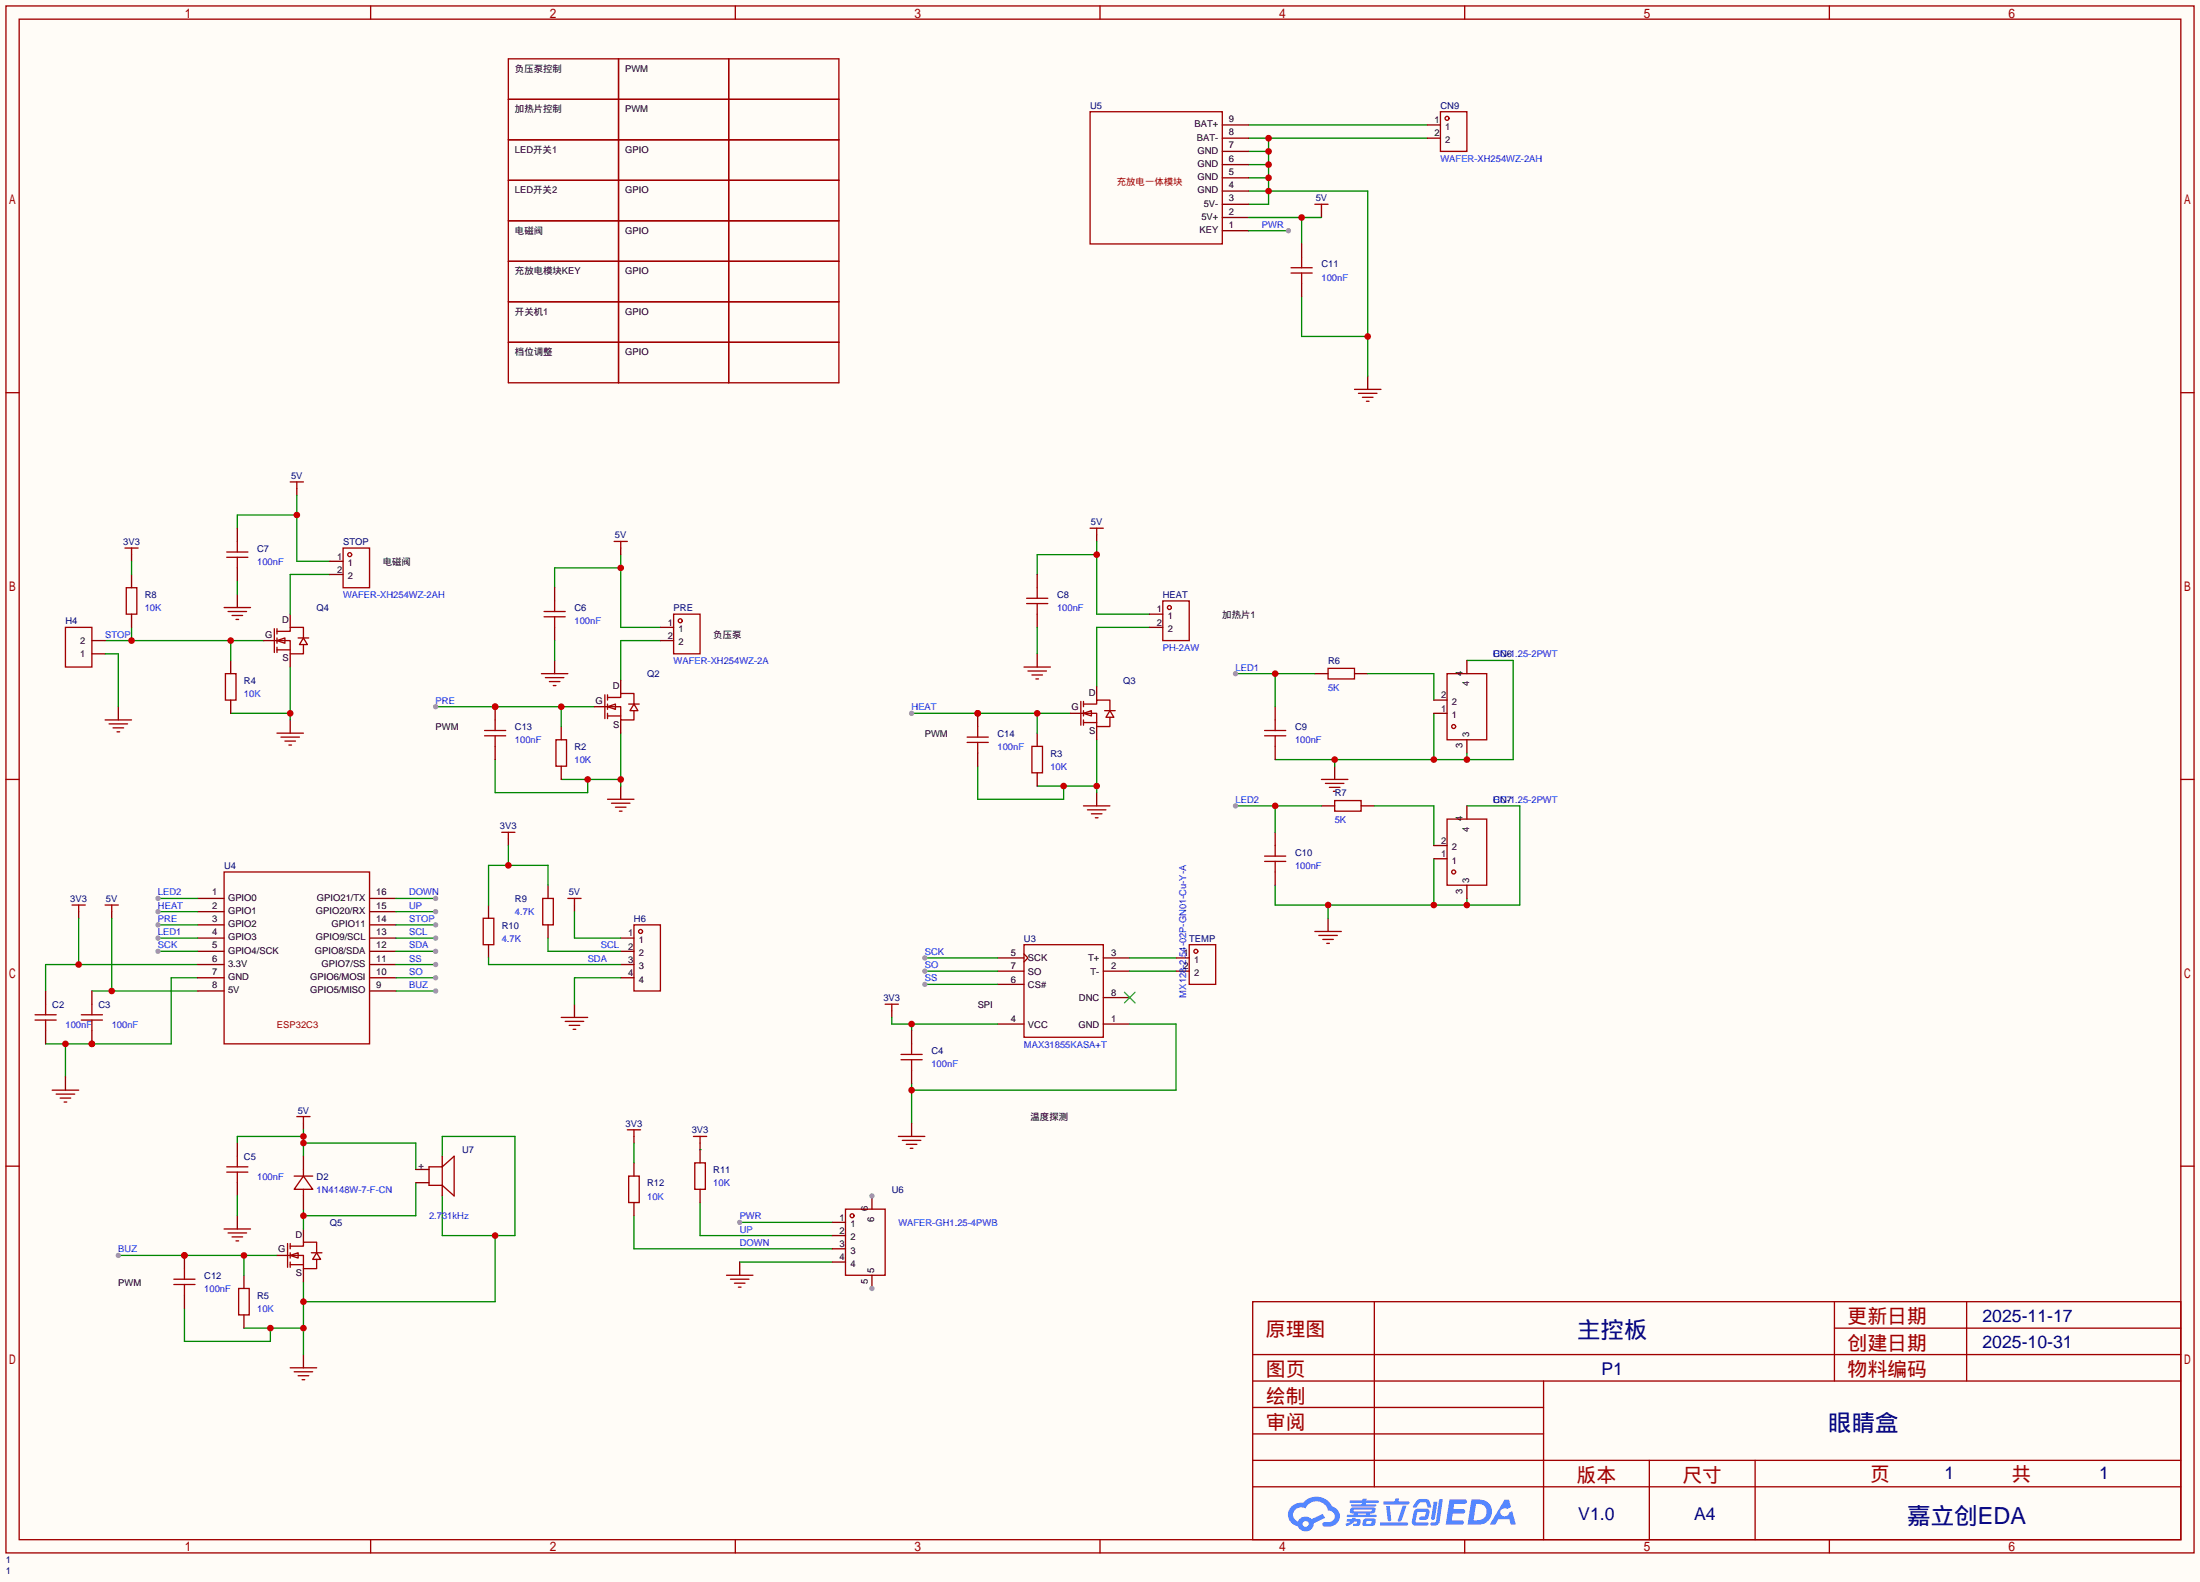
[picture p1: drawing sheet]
<svg xmlns="http://www.w3.org/2000/svg" width="423mm" height="304mm" viewBox="0 0 423 304" stroke-linecap="round" stroke-linejoin="round" font-family="sans-serif">
<path d="M0 0h422.7v303.9h-422.7z" fill="#fffcf7"/>
<g fill="none" stroke="#a10000" stroke-width=".25">
<path d="M1.1 1.1h420.4v297.2h-420.4zM3.7 3.7h415.3v292.1h-415.3zM71.2 1.1v2.6M141.3 1.1v2.6M211.3 1.1v2.6M281.4 1.1v2.6M351.5 1.1v2.6M1.1 75.4h2.6M419 75.4h2.5M1.1 149.7h2.6M419 149.7h2.5M1.1 224h2.6"/>
<path d="M419 224h2.5M240.7 250.1h178.3v45.7h-178.3zM264 250.1v35.5M352.4 250.1v15.2M352.4 255.1h66.6M377.8 250.1v15.2M240.7 270.4h55.8M240.7 265.3h178.3M240.7 275.5h55.8M240.7 260.2h178.3M296.5 265.3v30.5M71.2 295.8v2.5"/>
<path d="M141.3 295.8v2.5M211.3 295.8v2.5M240.7 285.6h178.3M240.7 280.5h178.3M281.4 295.8v2.5M316.9 280.5v15.3M337.2 280.5v15.3M351.5 295.8v2.5"/>
</g>
<g fill="#5487ff">
<path d="M278.5 288h2.1a.97 .97 0 0 1 1.3 .5 .53 .53 0 0 1-.7 .4h-1.8l-.2 1h1.9a.43 .43 0 0 1 .4 .5 .43 .43 0 0 1-.5 .4h-1.9l-.2 1.3h1.7a.45 .45 0 0 1 .6 .1 .45 .45 0 0 1-.2 .6l-3.3 .1z"/>
<path d="M289.1 288.1h.8l.4 1.4-.7 .4a.82 .82 0 0 0-1.2 .1 .82 .82 0 0 0 .1 1.1 .82 .82 0 0 0 1.1 0l.3-.5 .6-.3 .7 2.6h-1l-.2-1.1h-2.1l-.6 1.1h-1.1z"/>
<path d="M275.4 288.5h.8l-.5 3.2a.36 .36 0 0 1-.4 .3 .36 .36 0 0 1-.4-.3z"/>
<path d="M276.5 288h.7l-.6 4.3a1.13 1.13 0 0 1-1.8 .6l.2-.4 .7-.1 .2-.2z"/>
<path d="M272.2 288.3l.6-.3h1a.77 .77 0 0 1 .9 .5l.3 .9-.2 .2h-.5l-.3-.9-.2-.1h-1l-.7 1h-.6l-.1-.2z"/>
<path d="M271.8 290.2l.5-.4h1.7a.66 .66 0 0 1 .6 1l-.1 .4a.81 .81 0 0 1-.9 .8h-.7a.32 .32 0 0 1-.3-.4 .32 .32 0 0 1 .4-.3h.7l.2-.8h-1.6l-.3 1.9 2.1 .1a.32 .32 0 0 1 .3 .3 .32 .32 0 0 1-.3 .3h-2.3l-.5-.3-.1-.5z"/>
<path d="M265.2 292.4h5a.33 .33 0 0 1 .3 .4 .33 .33 0 0 1-.3 .3h-4.9l-.2-.2z"/>
<path d="M269.5 289.3h.7l-.6 2a1.04 1.04 0 0 1-.7 1l-.4-.3z"/>
<path d="M266.3 289.3h.7l.3 2.6a.34 .34 0 0 1-.3 .3 .34 .34 0 0 1-.4-.2z"/>
<path d="M265.8 288.4h2.2l.2-.6h.6l-.1 .6h1.8a.32 .32 0 0 1 .3 .3 .32 .32 0 0 1-.4 .3h-4.5l-.2-.1z"/>
<path d="M258.8 291.8h.9l.1-.2h.7l-.1 .2 .9 .1a.82 .82 0 0 1-.6 1.3h-.8v-.5l.8-.1v-.3h-.5l-.5 .4-1 .5-.2-.5 1-.4h-.8z"/>
<path d="M259.3 288.3h2.5v-.4h.8l-.1 .4h2.2l.2 .2-.2 .2h-2.3v.3h1.8l.2 .2-.2 .2h-4.5l-.2-.2 .1-.2h2l.1-.3h-2.3l-.1-.1z"/>
<path d="M282.7 288l-.8 4.9h1.7a2.47 2.47 0 0 0 2.9-1.7 2.47 2.47 0 0 0-1.4-3zM283.6 288.9a1.61 1.61 0 0 1 2 1.4 1.61 1.61 0 0 1-1.8 1.8h-.7z"/>
<path d="M259.5 289.8a.55 .55 0 0 0-.2 .7 .55 .55 0 0 0 .7 .2l.1 .3h-1.3v.4h5.5l.2-.1-.2-.3h-1.2l.2-.3a.7 .7 0 0 0 .8-.2 .7 .7 0 0 0 0-.9h-4.2zM260.1 290h3.3l.2 .1-.2 .3h-3.3l-.1-.2zM260.8 290.7h1.7l-.2 .3h-1.4z"/>
<path d="M262 291.9a1.05 1.05 0 0 0-.1 1.2 2.91 2.91 0 0 0 2.2-.1 .98 .98 0 0 0 0-1.2l-1.6-.1zM262.6 292.2h.8h.1v.3l-.2 .2h-.8z"/>
<path d="M248.2 289.4a2.23 2.23 0 0 0-.7 2.3 2.23 2.23 0 0 0 1.8 1.5 1.58 1.58 0 0 0 1.8 1 1.58 1.58 0 0 0 1.3-1.6l2.2-1-.5-.8-2.1 1a1.65 1.65 0 0 0-2.7 .5 1.45 1.45 0 0 1-.7-2 1.45 1.45 0 0 1 2-.6l.2 .1a2.3 2.3 0 0 1 2.3-1.4 2.3 2.3 0 0 1 2.1 1.8 1.12 1.12 0 0 1 1.2 1 1.12 1.12 0 0 1-1.1 1.2h-.7a.45 .45 0 0 0-.6 .4 .45 .45 0 0 0 .5 .5 2.21 2.21 0 0 0 2.2-.6 2.21 2.21 0 0 0 .5-2.2 2.13 2.13 0 0 0-1.3-1.1 3.3 3.3 0 0 0-5.6-.7l-1.1 .1zM250.3 292.8a.57 .57 0 0 1 1.1 0 .57 .57 0 0 1-1.1 0z"/>
</g>
<path d="M15.1 175.1v1.3" fill="none" stroke="#870000" stroke-width=".25"/>
<path d="M13.8 173.9h2.6M15.1 173.9v1.2" fill="none" stroke="#a10000" stroke-width=".25"/>
<path d="M38 187.8h-5.1v12.7h-24.1M12.6 200.5v6.4" fill="none" stroke="#008700" stroke-width=".25"/>
<g fill="#c00">
<circle cx="17.7" cy="200.5" r=".63"/>
<circle cx="12.6" cy="200.5" r=".63"/>
</g>
<path d="M15.1 176.4v8.9M38 185.3h-29.2v5.1" fill="none" stroke="#008700" stroke-width=".25"/>
<circle cx="15.1" cy="185.3" r=".63" fill="#c00"/>
<path d="M21.5 175.1v1.3M8.8 190.4v2.5M8.8 198v2.5M12.6 206.9v2.5" fill="none" stroke="#870000" stroke-width=".25"/>
<path d="M20.2 173.9h2.5M21.5 173.9v1.2M6.7 196h4.1M6.7 194.9h4.1M8.8 192.9v2M8.8 196v2M10 209.4h5.1M10.8 210.2h3.6M11.6 210.9h2M12.3 211.7h.5" fill="none" stroke="#a10000" stroke-width=".25"/>
<path d="M21.5 176.4v14M17.7 190.4h20.3" fill="none" stroke="#008700" stroke-width=".25"/>
<circle cx="21.5" cy="190.4" r=".63" fill="#c00"/>
<path d="M17.7 198v2.5" fill="none" stroke="#870000" stroke-width=".25"/>
<circle cx="17.7" cy="200.5" r=".63" fill="#c00"/>
<path d="M119.3 151v2.5M17.7 190.4v2.5" fill="none" stroke="#870000" stroke-width=".25"/>
<path d="M116.7 153.5h5.1M117.5 154.3h3.5M118.2 155.1h2.1M119 155.8h.5M15.6 196h4.1M15.6 194.9h4.1M17.7 192.9v2M17.7 196v2" fill="none" stroke="#a10000" stroke-width=".25"/>
<path d="M95.1 145.9v6.4h17.8v-2.6M107.8 149.7h11.5M119.3 140.8v10.2" fill="none" stroke="#008700" stroke-width=".25"/>
<g fill="#c00">
<circle cx="119.3" cy="149.7" r=".63"/>
<circle cx="112.9" cy="149.7" r=".63"/>
</g>
<path d="M119.3 106.6v13.9h7.6M119.3 109.1h-12.7v3.8" fill="none" stroke="#008700" stroke-width=".25"/>
<circle cx="119.3" cy="109.1" r=".63" fill="#c00"/>
<path d="M83.7 135.8h30.5M107.8 135.8v3.8M126.9 123.1h-7.6v7.6" fill="none" stroke="#008700" stroke-width=".25"/>
<path d="M119.3 105.3v1.3M107.8 139.6v2.5M107.8 147.2v2.5" fill="none" stroke="#870000" stroke-width=".25"/>
<path d="M118 104h2.5M119.3 104v1.3M106.8 142.1h2v5.1h-2z" fill="none" stroke="#a10000" stroke-width=".25"/>
<g fill="#c00">
<circle cx="107.8" cy="135.8" r=".63"/>
<circle cx="95.1" cy="135.8" r=".63"/>
</g>
<circle cx="83.7" cy="135.8" r=".51" fill="#999"/>
<path d="M114.2 135.8h2.5M119.3 130.7v2.5M119.3 138.3v2.5M210.7 152.3v2.5" fill="none" stroke="#870000" stroke-width=".25"/>
<g fill="none" stroke="#a10000" stroke-width=".25">
<path d="M116.2 133.5v4.5M116.7 135.8h2.6v2.5h2.5v-1.8M116.7 134h2.6v-.8h2.5v2.1M116.7 135.8l1.5-.5v1zM116.7 133.5v1M116.7 135.3v1M116.7 137v1M116.7 137.5h2.6M120.8 135.3h2M121.8 135.3l.8 1.2h-1.6zM208.2 154.8h5M208.9 155.6h3.6"/>
<path d="M209.7 156.3h2M210.4 157.1h.5"/>
</g>
<path d="M187.8 147.2v6.3h16.5v-2.5M199.3 151h11.4M210.7 142.1v10.2" fill="none" stroke="#008700" stroke-width=".25"/>
<g fill="#c00">
<circle cx="210.7" cy="151" r=".63"/>
<circle cx="204.3" cy="151" r=".63"/>
</g>
<path d="M175.1 137h30.5M199.3 137v3.8M220.9 120.5h-10.2v11.5" fill="none" stroke="#008700" stroke-width=".25"/>
<path d="M198.2 143.4h2.1v5.1h-2.1z" fill="none" stroke="#a10000" stroke-width=".25"/>
<path d="M199.3 140.8v2.6M199.3 148.5v2.5" fill="none" stroke="#870000" stroke-width=".25"/>
<g fill="#c00">
<circle cx="199.3" cy="137" r=".63"/>
<circle cx="187.8" cy="137" r=".63"/>
</g>
<circle cx="175.1" cy="137" r=".51" fill="#999"/>
<path d="M210.7 102.7v1.3M205.6 137h2.6M210.7 132v2.5M210.7 139.6v2.5" fill="none" stroke="#870000" stroke-width=".25"/>
<path d="M209.4 101.5h2.6M210.7 101.5v1.2M207.6 134.7v4.6M208.2 137h2.5v2.6h2.5v-1.8M208.2 135.3h2.5v-.8h2.5v2M208.2 137l1.5-.5v1zM208.2 134.7v1.1M208.2 136.5v1M208.2 138.3v1M208.2 138.8h2.5M212.2 136.5h2M213.2 136.5l.8 1.3h-1.5z" fill="none" stroke="#a10000" stroke-width=".25"/>
<path d="M210.7 104v14h10.2M210.7 106.6h-11.4v3.8" fill="none" stroke="#008700" stroke-width=".25"/>
<circle cx="210.7" cy="106.6" r=".63" fill="#c00"/>
<path d="M170.1 192.9h2.5M171.3 192.9v1.3M196.7 181.5h15.3v17.8h-15.3z" fill="none" stroke="#a10000" stroke-width=".25"/>
<path d="M171.3 194.2v1.3M191.6 196.7h5.1M191.6 186.6h5.1M191.6 184h5.1M191.6 189.1h5.1M196.7 183.3l.8 .7-.8 .8M212 196.7h5M212 186.6h5M212 184h5M212 191.6h5" fill="none" stroke="#870000" stroke-width=".25"/>
<path d="M216 190.6l2.1 2.1M218.1 190.6l-2.1 2.1" fill="none" stroke="#3c3" stroke-width=".25"/>
<path d="M171.3 195.5v1.2h20.3M175.1 196.7v1.3" fill="none" stroke="#008700" stroke-width=".25"/>
<circle cx="175.1" cy="196.7" r=".63" fill="#c00"/>
<path d="M217 196.7h8.9v12.7h-50.8M175.1 208.2v7.6" fill="none" stroke="#008700" stroke-width=".25"/>
<circle cx="175.1" cy="209.4" r=".63" fill="#c00"/>
<path d="M175.1 198v2.5M175.1 205.6v2.6M175.1 215.8v2.5" fill="none" stroke="#870000" stroke-width=".25"/>
<path d="M172.6 218.3h5.1M173.1 203.6h4.1M173.1 202.6h4.1M173.4 219.1h3.5M174.1 219.8h2M175.1 200.5v2.1M175.1 203.6v2M174.9 220.6h.5" fill="none" stroke="#a10000" stroke-width=".25"/>
<path d="M177.7 189.1h13.9M217 184h8.9M217 186.6h8.9" fill="none" stroke="#008700" stroke-width=".25"/>
<circle cx="177.7" cy="189.1" r=".51" fill="#999"/>
<path d="M177.7 186.6h13.9" fill="none" stroke="#008700" stroke-width=".25"/>
<circle cx="177.7" cy="186.6" r=".51" fill="#999"/>
<path d="M177.7 184h13.9" fill="none" stroke="#008700" stroke-width=".25"/>
<circle cx="177.7" cy="184" r=".51" fill="#999"/>
<path d="M55.8 138.3v2.5" fill="none" stroke="#870000" stroke-width=".25"/>
<path d="M53.2 140.8h5.1M54 141.6h3.5M54.7 142.4h2.1M55.5 143.1h.5" fill="none" stroke="#a10000" stroke-width=".25"/>
<path d="M44.3 137h11.5M55.8 128.1v10.2" fill="none" stroke="#008700" stroke-width=".25"/>
<circle cx="55.8" cy="137" r=".63" fill="#c00"/>
<path d="M43.3 129.4h2v5.1h-2z" fill="none" stroke="#a10000" stroke-width=".25"/>
<path d="M44.3 126.9v2.5M44.3 134.5v2.5" fill="none" stroke="#870000" stroke-width=".25"/>
<path d="M20.2 123.1h30.5M25.3 120.5v2.6M44.3 123.1v3.8" fill="none" stroke="#008700" stroke-width=".25"/>
<g fill="#c00">
<circle cx="44.3" cy="123.1" r=".63"/>
<circle cx="25.3" cy="123.1" r=".63"/>
</g>
<path d="M57 93.9v1.2M55.8 118v2.5M50.7 123.1h2.5M55.8 125.6v2.5" fill="none" stroke="#870000" stroke-width=".25"/>
<path d="M55.8 92.6h2.5M57 92.6v1.3M52.7 120.8v4.5M53.2 123.1h2.6v2.5h2.5v-1.8M53.2 121.3h2.6v-.8h2.5v2.1M53.2 123.1l1.5-.5v1zM53.2 120.8v1M53.2 122.6v1M53.2 124.3v1M53.2 124.8h2.6M57.3 122.6h2M58.3 122.6l.8 1.2h-1.6z" fill="none" stroke="#a10000" stroke-width=".25"/>
<path d="M57 95.1v12.7h6.4M57 98.9h-11.4v2.6M63.4 110.4h-7.6v7.6" fill="none" stroke="#008700" stroke-width=".25"/>
<circle cx="57" cy="98.9" r=".63" fill="#c00"/>
<path d="M58.3 260.2v2.6" fill="none" stroke="#870000" stroke-width=".25"/>
<path d="M55.8 262.8h5M56.5 263.5h3.6M57.3 264.3h2M58 265h.5" fill="none" stroke="#a10000" stroke-width=".25"/>
<path d="M85 222.1v-3.8h13.9v19.1h-13.9v-7.7M95.1 237.4v12.7h-36.8M35.4 251.3v6.4h16.5v-2.6M46.9 255.1h11.4M58.3 246.3v13.9" fill="none" stroke="#008700" stroke-width=".25"/>
<g fill="#c00">
<circle cx="58.3" cy="255.1" r=".63"/>
<circle cx="51.9" cy="255.1" r=".63"/>
<circle cx="58.3" cy="250.1" r=".63"/>
<circle cx="95.1" cy="237.4" r=".63"/>
</g>
<path d="M45.8 247.5h2.1v5.1h-2.1z" fill="none" stroke="#a10000" stroke-width=".25"/>
<path d="M46.9 245v2.5M46.9 252.6v2.5" fill="none" stroke="#870000" stroke-width=".25"/>
<path d="M22.7 241.2h30.5M46.9 241.2v3.8" fill="none" stroke="#008700" stroke-width=".25"/>
<g fill="#c00">
<circle cx="46.9" cy="241.2" r=".63"/>
<circle cx="35.4" cy="241.2" r=".63"/>
</g>
<circle cx="22.7" cy="241.2" r=".51" fill="#999"/>
<path d="M58.3 215.8v1.2M58.3 236.1v2.5M53.2 241.2h2.6M58.3 243.7v2.6" fill="none" stroke="#870000" stroke-width=".25"/>
<path d="M57 214.5h2.6M58.3 214.5v1.3M55.2 238.9v4.6M55.8 239.4h2.5v-.8h2.5v2.1M55.8 238.9v1M55.8 241.2h2.5v2.5h2.5v-1.8M55.8 241.2l1.5-.5v1zM55.8 240.7v1M55.8 242.4v1.1M55.8 243h2.5M59.8 240.7h2M60.8 240.7l.8 1.2h-1.5z" fill="none" stroke="#a10000" stroke-width=".25"/>
<path d="M58.3 232.3v3.8M79.9 227.2v6.4h-21.6" fill="none" stroke="#008700" stroke-width=".25"/>
<circle cx="58.3" cy="233.6" r=".63" fill="#c00"/>
<path d="M58.3 219.6h21.6v5.1M58.3 217v5.1M58.3 218.3h-12.7v1.3" fill="none" stroke="#008700" stroke-width=".25"/>
<g fill="#c00">
<circle cx="58.3" cy="219.6" r=".63"/>
<circle cx="58.3" cy="218.3" r=".63"/>
</g>
<path d="M256.4 147.2v2.5M45.6 219.6v2.5M45.6 227.2v2.5M45.6 233.6v2.5M58.3 222.1v2.6M58.3 229.7v2.6" fill="none" stroke="#870000" stroke-width=".25"/>
<g fill="none" stroke="#a10000" stroke-width=".25">
<path d="M253.9 149.7h5.1M254.6 150.5h3.6M255.4 151.3h2M256.2 152h.5M43.1 236.1h5M43.6 225.2h4M43.6 224.2h4M43.8 236.9h3.6M44.6 237.6h2M45.3 238.4h.5M45.6 222.1v2.1M45.6 225.2v2"/>
<path d="M56.5 225.9h3.6M58.3 225.9l1.8 2.6h-3.6zM58.3 224.7v1.2M58.3 228.5v1.2"/>
</g>
<path d="M275.5 137v8.9M281.8 126.9h8.9v19h-45.7M256.4 145.9v1.3M281.8 144.7v1.2M45.6 229.7v3.9" fill="none" stroke="#008700" stroke-width=".25"/>
<g fill="#c00">
<circle cx="256.4" cy="145.9" r=".63"/>
<circle cx="275.5" cy="145.9" r=".63"/>
<circle cx="281.8" cy="145.9" r=".63"/>
</g>
<path d="M255.1 176.4v2.5" fill="none" stroke="#870000" stroke-width=".25"/>
<path d="M252.6 178.9h5.1M253.4 179.7h3.5M254.1 180.5h2.1M254.9 181.2h.5" fill="none" stroke="#a10000" stroke-width=".25"/>
<path d="M281.8 154.8h10.2v19.1h-47v-3.8M255.1 173.9v2.5M275.5 165v8.9M281.8 172.6v1.3" fill="none" stroke="#008700" stroke-width=".25"/>
<g fill="#c00">
<circle cx="255.1" cy="173.9" r=".63"/>
<circle cx="275.5" cy="173.9" r=".63"/>
<circle cx="281.8" cy="173.9" r=".63"/>
</g>
<g fill="none" stroke="#a10000" stroke-width=".25">
<path d="M223.4 115.4h5.1v7.7h-5.1zM43.1 167.5h27.9v33h-27.9zM228.5 181.5h5.1v7.6h-5.1z"/>
<circle cx="224.7" cy="116.7" r=".38"/>
<circle cx="229.7" cy="182.8" r=".38"/>
</g>
<g fill="none" stroke="#870000" stroke-width=".25">
<path d="M220.9 118h2.5M220.9 120.5h2.5M38 172.6h5.1M38 175.1h5.1M38 177.7h5.1M71 172.6h5.1M71 175.1h5.1M71 177.7h5.1M38 180.2h5.1M38 182.8h5.1M38 185.3h5.1M38 187.8h5.1"/>
<path d="M38 190.4h5.1M71 180.2h5.1M71 182.8h5.1M71 185.3h5.1M71 187.8h5.1M71 190.4h5.1M225.9 184h2.6M225.9 186.6h2.6"/>
</g>
<path d="M30.4 182.8h7.6" fill="none" stroke="#008700" stroke-width=".25"/>
<circle cx="30.4" cy="182.8" r=".51" fill="#999"/>
<path d="M76.1 187.8h7.6" fill="none" stroke="#008700" stroke-width=".25"/>
<circle cx="83.7" cy="187.8" r=".51" fill="#999"/>
<path d="M76.1 185.3h7.6" fill="none" stroke="#008700" stroke-width=".25"/>
<circle cx="83.7" cy="185.3" r=".51" fill="#999"/>
<path d="M76.1 180.2h7.6" fill="none" stroke="#008700" stroke-width=".25"/>
<circle cx="83.7" cy="180.2" r=".51" fill="#999"/>
<path d="M76.1 182.8h7.6" fill="none" stroke="#008700" stroke-width=".25"/>
<circle cx="83.7" cy="182.8" r=".51" fill="#999"/>
<path d="M262.8 72.3v2.5" fill="none" stroke="#870000" stroke-width=".25"/>
<path d="M260.2 74.8h5.1M261 75.6h3.5M261.7 76.3h2.1M262.5 77.1h.5" fill="none" stroke="#a10000" stroke-width=".25"/>
<path d="M239.9 36.7h22.9v35.6M239.9 29.1h3.8M239.9 26.5h34.3M239.9 31.6h3.8M239.9 34.2h3.8M243.7 26.5v12.7h-3.8M250.1 57v7.6h12.7" fill="none" stroke="#008700" stroke-width=".25"/>
<g fill="#c00">
<circle cx="262.8" cy="64.6" r=".63"/>
<circle cx="243.7" cy="36.7" r=".63"/>
<circle cx="243.7" cy="34.2" r=".63"/>
<circle cx="243.7" cy="31.6" r=".63"/>
<circle cx="243.7" cy="29.1" r=".63"/>
<circle cx="243.7" cy="26.5" r=".63"/>
</g>
<path d="M239.9 24h34.3M239.9 41.8h14M250.1 41.8v5.1" fill="none" stroke="#008700" stroke-width=".25"/>
<path d="M234.8 39.2h5.1M234.8 36.7h5.1M234.8 34.2h5.1M234.8 31.6h5.1M234.8 29.1h5.1M234.8 26.5h5.1M234.8 24h5.1M234.8 44.3h5.1M234.8 41.8h5.1M253.9 40.5v1.3" fill="none" stroke="#870000" stroke-width=".25"/>
<path d="M209.4 21.5h25.4v25.4h-25.4zM252.6 39.2h2.5M253.9 39.2v1.3" fill="none" stroke="#a10000" stroke-width=".25"/>
<circle cx="250.1" cy="41.8" r=".63" fill="#c00"/>
<g fill="none" stroke="#870000" stroke-width=".25">
<path d="M250.1 46.9v2.5M250.1 54.5v2.5M45.6 101.5v2.5M45.6 109.1v2.5M45.6 114.2v2.5M106.6 112.9v2.5M199.3 110.4v2.5M199.3 118v2.5M106.6 120.5v2.6M106.6 126.9v2.5M199.3 125.6v2.5M245 135.8v2.5"/>
<path d="M252.6 129.4h2.5M260.2 129.4h2.6M245 143.4v2.5M245 159.9v2.5M245 167.5v2.6"/>
</g>
<g fill="none" stroke="#a10000" stroke-width=".25">
<path d="M248 52.5h4.1M248 51.4h4.1M250.1 49.4v2M250.1 52.5v2M43.1 116.7h5M43.6 107.1h4M43.6 106h4M43.8 117.5h3.6M44.6 118.2h2M45.3 119h.5M45.6 104v2M45.6 107.1v2"/>
<path d="M104.5 118.5h4.1M104.5 117.5h4.1M106.6 115.4v2.1M106.6 118.5v2M197.2 116h4.1M197.2 114.9h4.1M199.3 112.9v2M199.3 116v2M104 129.4h5.1M104.8 130.2h3.5M105.5 130.9h2.1M106.3 131.7h.5"/>
<path d="M196.7 128.1h5.1M197.5 128.9h3.5M198.2 129.7h2.1M199 130.4h.5M245 138.3v2M255.1 128.4h5.1v2h-5.1zM243 141.4h4M243 140.3h4M245 141.4v2M243 165.5h4M243 164.5h4M245 162.4v2.1"/>
<path d="M245 165.5v2"/>
</g>
<path d="M45.6 111.6v2.6M106.6 123.1v3.8M199.3 120.5v5.1M237.4 129.4h15.2M245 129.4v6.4" fill="none" stroke="#008700" stroke-width=".25"/>
<circle cx="245" cy="129.4" r=".63" fill="#c00"/>
<circle cx="237.4" cy="129.4" r=".51" fill="#999"/>
<path d="M262.8 129.4h12.7v5.1M237.4 154.8h16.5M245 154.8v5.1M264 154.8h11.5v7.6" fill="none" stroke="#008700" stroke-width=".25"/>
<path d="M256.4 153.8h5.1v2h-5.1z" fill="none" stroke="#a10000" stroke-width=".25"/>
<path d="M253.9 154.8h2.5M261.5 154.8h2.5" fill="none" stroke="#870000" stroke-width=".25"/>
<circle cx="245" cy="154.8" r=".63" fill="#c00"/>
<circle cx="237.4" cy="154.8" r=".51" fill="#999"/>
<path d="M97.7 11.3h63.5v62.2h-63.5zM97.7 19.1h63.5M118.8 11.3v62.2M140 11.3v62.2M97.7 26.9h63.5M97.7 34.6h63.5M97.7 42.4h63.5M97.7 50.2h63.5M97.7 58h63.5M97.7 65.8h63.5" fill="none" stroke="#a10000" stroke-width=".25"/>
<path d="M239.9 44.3h7.6" fill="none" stroke="#008700" stroke-width=".25"/>
<circle cx="247.5" cy="44.3" r=".51" fill="#999"/>
<path d="M25.3 106.6v1.2M25.3 110.4v2.5M25.3 118v2.5M63.4 107.8h2.5M63.4 110.4h2.5M126.9 120.5h2.5M126.9 123.1h2.5M93.9 173.9v2.5M97.7 161.2v1.2M105.3 170.1v2.5M105.3 177.7v2.5M93.9 181.5v2.5" fill="none" stroke="#870000" stroke-width=".25"/>
<g fill="none" stroke="#a10000" stroke-width=".25">
<path d="M24 105.3h2.5M24.3 112.9h2v5.1h-2zM25.3 105.3v1.3M65.9 105.3h5.1v7.6h-5.1zM129.4 118h5.1v7.6h-5.1zM96.4 159.9h2.5M97.7 159.9v1.3M92.8 176.4h2.1v5.1h-2.1zM104.3 172.6h2v5.1h-2z"/>
<circle cx="67.2" cy="106.6" r=".38"/>
<circle cx="130.7" cy="119.3" r=".38"/>
</g>
<path d="M25.3 107.8v2.6M97.7 162.4v3.8M105.3 170.1v-3.9h-11.4v7.7" fill="none" stroke="#008700" stroke-width=".25"/>
<circle cx="97.7" cy="166.2" r=".63" fill="#c00"/>
<path d="M12.6 120.5h5.1v7.6h-5.1zM20.2 138.3h5.1M21 139.1h3.5M21.7 139.8h2M22.5 140.6h.5" fill="none" stroke="#a10000" stroke-width=".25"/>
<path d="M17.7 125.6h2.5M17.7 123.1h2.5M22.7 135.8v2.5" fill="none" stroke="#870000" stroke-width=".25"/>
<path d="M20.2 125.6h2.5v10.2M121.8 233.6v6.3h38.1M142.1 234.8h17.8M142.1 242.4h17.8" fill="none" stroke="#008700" stroke-width=".25"/>
<circle cx="142.1" cy="234.8" r=".51" fill="#999"/>
<path d="M142.1 242.4v2.6" fill="none" stroke="#870000" stroke-width=".25"/>
<path d="M139.6 245h5.1M140.3 245.7h3.6M141.1 246.5h2M141.9 247.3h.5" fill="none" stroke="#a10000" stroke-width=".25"/>
<path d="M30.4 180.2h7.6" fill="none" stroke="#008700" stroke-width=".25"/>
<circle cx="30.4" cy="180.2" r=".51" fill="#999"/>
<path d="M30.4 177.7h7.6" fill="none" stroke="#008700" stroke-width=".25"/>
<circle cx="30.4" cy="177.7" r=".51" fill="#999"/>
<path d="M30.4 175.1h7.6" fill="none" stroke="#008700" stroke-width=".25"/>
<circle cx="30.4" cy="175.1" r=".51" fill="#999"/>
<path d="M35.4 241.2v2.5M35.4 248.8v2.5" fill="none" stroke="#870000" stroke-width=".25"/>
<circle cx="35.4" cy="241.2" r=".63" fill="#c00"/>
<path d="M33.4 246.8h4.1M33.4 245.7h4.1M35.4 243.7v2M35.4 246.8v2" fill="none" stroke="#a10000" stroke-width=".25"/>
<path d="M95.1 135.8v2.5M95.1 143.4v2.5" fill="none" stroke="#870000" stroke-width=".25"/>
<circle cx="95.1" cy="135.8" r=".63" fill="#c00"/>
<path d="M95.1 138.3v2M93.1 141.4h4.1M93.1 140.3h4.1M95.1 141.4v2" fill="none" stroke="#a10000" stroke-width=".25"/>
<path d="M187.8 137v2.6M187.8 144.7v2.5" fill="none" stroke="#870000" stroke-width=".25"/>
<circle cx="187.8" cy="137" r=".63" fill="#c00"/>
<path d="M187.8 139.6v2M185.8 142.6h4.1M185.8 141.6h4.1M187.8 142.6v2.1" fill="none" stroke="#a10000" stroke-width=".25"/>
<path d="M76.1 190.4h7.6" fill="none" stroke="#008700" stroke-width=".25"/>
<circle cx="83.7" cy="190.4" r=".51" fill="#999"/>
<path d="M76.1 177.7h7.6" fill="none" stroke="#008700" stroke-width=".25"/>
<circle cx="83.7" cy="177.7" r=".51" fill="#999"/>
<path d="M30.4 172.6h7.6" fill="none" stroke="#008700" stroke-width=".25"/>
<circle cx="30.4" cy="172.6" r=".51" fill="#999"/>
<path d="M76.1 172.6h7.6" fill="none" stroke="#008700" stroke-width=".25"/>
<circle cx="83.7" cy="172.6" r=".51" fill="#999"/>
<path d="M76.1 175.1h7.6" fill="none" stroke="#008700" stroke-width=".25"/>
<circle cx="83.7" cy="175.1" r=".51" fill="#999"/>
<path d="M110.4 175.1v5.1h8.9M93.9 184v1.3h25.4M105.3 180.2v2.6h14M119.3 187.8h-8.9v5.1M121.8 219.6v3.8M134.5 220.9h.1M134.5 231v6.4h25.4" fill="none" stroke="#008700" stroke-width=".25"/>
<g fill="none" stroke="#a10000" stroke-width=".25">
<path d="M278 129.4h7.6v12.7h-7.6zM278 157.4h7.6v12.7h-7.6zM109.1 172.6h2.5M110.4 172.6v1.3M121.8 177.7h5.1v12.7h-5.1zM107.8 195.5h5.1M108.6 196.2h3.5M109.3 197h2.1M110.1 197.7h.5M120.5 217h2.6M121.8 217v1.3M133.2 218.3h2.6"/>
<path d="M134.5 218.3v1.3M120.8 225.9h2v5.1h-2zM133.5 223.4h2v5.1h-2zM162.4 232.3h7.7v12.7h-7.7z"/>
<circle cx="279.3" cy="139.6" r=".38"/>
<circle cx="123.1" cy="178.9" r=".38"/>
<circle cx="279.3" cy="167.5" r=".38"/>
<circle cx="163.7" cy="233.6" r=".38"/>
</g>
<g fill="none" stroke="#870000" stroke-width=".25">
<path d="M275.5 137h2.5M275.5 134.5h2.5M281.8 126.9v2.5M281.8 142.1v2.6M281.8 154.8v2.6M110.4 173.9v1.2M275.5 165h2.5M275.5 162.4h2.5M281.8 170.1v2.5M110.4 192.9v2.6M119.3 180.2h2.5M119.3 182.8h2.5"/>
<path d="M119.3 185.3h2.5M119.3 187.8h2.5M121.8 218.3v1.3M134.5 219.6v3.8M121.8 223.4v2.5M121.8 231v2.6M134.5 228.5v2.5M159.9 234.8h2.5M159.9 237.4h2.5M159.9 239.9h2.5M159.9 242.4h2.5M167.5 245v2.5"/>
</g>
<circle cx="167.5" cy="247.5" r=".51" fill="#999"/>
<path d="M167.5 229.7v2.6" fill="none" stroke="#870000" stroke-width=".25"/>
<circle cx="167.5" cy="229.7" r=".51" fill="#999"/>
<path d="M274.2 24h2.5M274.2 26.5h2.5M79.9 224.7h2.5M79.9 227.2h2.5M85 222.1v2.1M85 227.7v2" fill="none" stroke="#870000" stroke-width=".25"/>
<g fill="none" stroke="#a10000" stroke-width=".25">
<path d="M276.7 21.5h5.1v7.6h-5.1zM85 224.2l2.2-2.1v7.6l-2.2-2M85 224.2v3.5M85 224.2h-2.6v3.5h2.6"/>
<circle cx="278" cy="22.7" r=".38"/>
</g>
<g font-size="4.5" fill="#000080">
<text x="303" y="257.1">主控板</text>
<text x="351.2" y="274.9">眼睛盒</text>
<text x="366.4" y="292.7">嘉立创EDA</text>
</g>
<g font-size="3.8" fill="#a00000">
<text x="243.2" y="256.7">原理图</text>
<text x="355" y="254.2">更新日期</text>
<text x="355" y="259.3">创建日期</text>
<text x="243.2" y="269.4">绘制</text>
<text x="243.2" y="264.4">图页</text>
<text x="355" y="264.4">物料编码</text>
<text x="243.2" y="274.5">审阅</text>
<text x="302.9" y="284.7">版本</text>
<text x="323.2" y="284.7">尺寸</text>
<text x="359.3" y="284.4">页</text>
<text x="386.5" y="284.4">共</text>
</g>
<g font-size="3.4" fill="#000080">
<text x="380.9" y="253.9">2025-11-17</text>
<text x="380.9" y="259">2025-10-31</text>
<text x="307.7" y="264.1">P1</text>
<text x="373.6" y="284.2">1</text>
<text x="403.3" y="284.2">1</text>
<text x="303.2" y="292">V1.0</text>
<text x="325.5" y="292">A4</text>
</g>
<g font-size="1.8">
<text x="98.9" y="13.8">负压泵控制</text>
<text x="120.1" y="13.8">PWM</text>
<text x="98.9" y="21.6">加热片控制</text>
<text x="120.1" y="21.6">PWM</text>
<text x="236.1" y="23.4">9</text>
<text x="275.6" y="23.7">1</text>
<text x="98.9" y="29.4">LED开关1</text>
<text x="120.1" y="29.4">GPIO</text>
<text x="229.5" y="24.5">BAT+</text>
<text x="229.9" y="27">BAT-</text>
<text x="230" y="29.5">GND</text>
<text x="236.1" y="28.5">7</text>
<text x="236.1" y="26">8</text>
<text x="275.6" y="26.2">2</text>
<text x="277.7" y="24.9">1</text>
<text x="277.7" y="27.5">2</text>
<text x="230" y="34.6">GND</text>
<text x="230" y="32.1">GND</text>
<text x="236.1" y="33.6">5</text>
<text x="236.1" y="31.1">6</text>
<text x="98.9" y="37.2">LED开关2</text>
<text x="120.1" y="37.2">GPIO</text>
<text x="230" y="37.2">GND</text>
<text x="231.2" y="39.7">5V-</text>
<text x="236.1" y="41.2">2</text>
<text x="236.1" y="38.7">3</text>
<text x="236.1" y="36.1">4</text>
<text x="98.9" y="44.9">电磁阀</text>
<text x="120.1" y="44.9">GPIO</text>
<text x="230.4" y="44.8">KEY</text>
<text x="230.8" y="42.2">5V+</text>
<text x="236.1" y="43.8">1</text>
<text x="98.9" y="52.7">充放电模块KEY</text>
<text x="120.1" y="52.7">GPIO</text>
<text x="98.9" y="60.5">开关机1</text>
<text x="120.1" y="60.5">GPIO</text>
<text x="98.9" y="68.3">档位调整</text>
<text x="120.1" y="68.3">GPIO</text>
<text x="64.8" y="107.5">1</text>
<text x="64.8" y="110">2</text>
<text x="66.9" y="108.8">1</text>
<text x="66.9" y="111.3">2</text>
<text x="73.5" y="108.5">电磁阀</text>
<text x="54.2" y="119.7">D</text>
<text x="222.3" y="117.7">1</text>
<text x="224.3" y="118.9">1</text>
<text x="234.8" y="118.7">加热片1</text>
<text x="15.4" y="123.7">2</text>
<text x="50.9" y="122.5">G</text>
<text x="128.3" y="120.2">1</text>
<text x="128.3" y="122.7">2</text>
<text x="130.4" y="121.5">1</text>
<text x="130.4" y="124">2</text>
<text x="137" y="122.5">负压泵</text>
<text x="222.3" y="120.2">2</text>
<text x="224.3" y="121.5">2</text>
<text x="15.4" y="126.3">1</text>
<text x="54.3" y="127.1">S</text>
<text x="281" y="129.8" transform="rotate(-90 281 129.8)">4</text>
<text x="282.3" y="131.8" transform="rotate(-90 282.3 131.8)">4</text>
<text x="114.4" y="135.2">G</text>
<text x="117.7" y="132.4">D</text>
<text x="205.9" y="136.5">G</text>
<text x="209.2" y="133.7">D</text>
<text x="276.9" y="136.7">1</text>
<text x="276.9" y="134.2">2</text>
<text x="278.9" y="138">1</text>
<text x="278.9" y="135.4">2</text>
<text x="83.7" y="140.3">PWM</text>
<text x="117.8" y="139.8">S</text>
<text x="177.7" y="141.5">PWM</text>
<text x="209.2" y="141">S</text>
<text x="281" y="143.7" transform="rotate(-90 281 143.7)">3</text>
<text x="282.3" y="141.7" transform="rotate(-90 282.3 141.7)">3</text>
<text x="281" y="157.7" transform="rotate(-90 281 157.7)">4</text>
<text x="282.3" y="159.8" transform="rotate(-90 282.3 159.8)">4</text>
<text x="276.9" y="164.6">1</text>
<text x="276.9" y="162.1">2</text>
<text x="278.9" y="165.9">1</text>
<text x="278.9" y="163.4">2</text>
<text x="40.8" y="172">1</text>
<text x="43.8" y="173">GPIO0</text>
<text x="60.9" y="173">GPIO21/TX</text>
<text x="72.3" y="172">16</text>
<text x="281" y="171.7" transform="rotate(-90 281 171.7)">3</text>
<text x="282.3" y="169.6" transform="rotate(-90 282.3 169.6)">3</text>
<text x="40.8" y="174.6">2</text>
<text x="40.8" y="177.1">3</text>
<text x="40.8" y="179.6">4</text>
<text x="43.8" y="175.6">GPIO1</text>
<text x="43.8" y="178.1">GPIO2</text>
<text x="60.7" y="175.6">GPIO20/RX</text>
<text x="63.7" y="178.1">GPIO11</text>
<text x="72.3" y="179.6">13</text>
<text x="72.3" y="177.1">14</text>
<text x="72.3" y="174.6">15</text>
<text x="120.7" y="179.9">1</text>
<text x="40.8" y="182.2">5</text>
<text x="40.8" y="184.7">6</text>
<text x="43.8" y="180.7">GPIO3</text>
<text x="43.8" y="183.2">GPIO4/SCK</text>
<text x="43.8" y="185.7">3.3V</text>
<text x="60.5" y="183.2">GPIO8/SDA</text>
<text x="60.7" y="180.7">GPIO9/SCL</text>
<text x="61.8" y="185.7">GPIO7/SS</text>
<text x="72.3" y="184.7">11</text>
<text x="72.3" y="182.2">12</text>
<text x="120.7" y="182.4">2</text>
<text x="120.7" y="185">3</text>
<text x="122.7" y="181.2">1</text>
<text x="122.7" y="183.7">2</text>
<text x="194.2" y="183.7">5</text>
<text x="197.5" y="184.7">SCK</text>
<text x="209" y="184.7">T+</text>
<text x="213.5" y="183.7">3</text>
<text x="227.3" y="183.7">1</text>
<text x="229.4" y="185">1</text>
<text x="40.8" y="187.3">7</text>
<text x="40.8" y="189.8">8</text>
<text x="43.8" y="188.3">GND</text>
<text x="43.8" y="190.8">5V</text>
<text x="59.6" y="190.8">GPIO5/MISO</text>
<text x="59.6" y="188.3">GPIO6/MOSI</text>
<text x="72.3" y="189.8">9</text>
<text x="72.3" y="187.3">10</text>
<text x="120.7" y="187.5">4</text>
<text x="122.7" y="186.2">3</text>
<text x="122.7" y="188.8">4</text>
<text x="194.2" y="188.8">6</text>
<text x="194.2" y="186.2">7</text>
<text x="197.5" y="189.8">CS#</text>
<text x="197.5" y="187.2">SO</text>
<text x="209.5" y="187.2">T-</text>
<text x="213.5" y="186.2">2</text>
<text x="213.5" y="191.3">8</text>
<text x="227.3" y="186.2">2</text>
<text x="229.4" y="187.5">2</text>
<text x="187.8" y="193.6">SPI</text>
<text x="194.2" y="196.4">4</text>
<text x="197.5" y="197.4">VCC</text>
<text x="207.2" y="197.4">GND</text>
<text x="207.3" y="192.3">DNC</text>
<text x="213.5" y="196.4">1</text>
<text x="198" y="215.2">温度探测</text>
<text x="80.4" y="224.6">+</text>
<text x="166.7" y="232.6" transform="rotate(-90 166.7 232.6)">6</text>
<text x="56.8" y="237.8">D</text>
<text x="161.3" y="234.5">1</text>
<text x="161.3" y="237">2</text>
<text x="161.3" y="239.6">3</text>
<text x="163.4" y="235.8">1</text>
<text x="163.4" y="238.3">2</text>
<text x="168" y="234.7" transform="rotate(-90 168 234.7)">6</text>
<text x="53.5" y="240.6">G</text>
<text x="56.8" y="245.2">S</text>
<text x="161.3" y="242.1">4</text>
<text x="163.4" y="240.8">3</text>
<text x="163.4" y="243.4">4</text>
<text x="168" y="244.5" transform="rotate(-90 168 244.5)">5</text>
<text x="22.7" y="247">PWM</text>
<text x="166.7" y="246.6" transform="rotate(-90 166.7 246.6)">5</text>
</g>
<g font-size="1.8" fill="#000080">
<text x="209.4" y="20.9">U5</text>
<text x="276.7" y="20.9">CN9</text>
<text x="252.8" y="38.7">5V</text>
<text x="253.9" y="51.4">C11</text>
<text x="55.9" y="92">5V</text>
<text x="209.6" y="100.9">5V</text>
<text x="23.7" y="104.7">3V3</text>
<text x="49.4" y="106">C7</text>
<text x="65.9" y="104.7">STOP</text>
<text x="118.1" y="103.4">5V</text>
<text x="12.6" y="120">H4</text>
<text x="27.8" y="114.9">R8</text>
<text x="60.8" y="117.4">Q4</text>
<text x="110.4" y="117.4">C6</text>
<text x="129.4" y="117.4">PRE</text>
<text x="203.1" y="114.9">C8</text>
<text x="223.4" y="114.9">HEAT</text>
<text x="46.9" y="131.4">R4</text>
<text x="124.3" y="130.1">Q2</text>
<text x="215.8" y="131.4">Q3</text>
<text x="255.1" y="127.6">R6</text>
<text x="286.9" y="126.3">CN6</text>
<text x="98.9" y="140.3">C13</text>
<text x="191.6" y="141.5">C14</text>
<text x="248.8" y="140.3">C9</text>
<text x="110.4" y="144.1">R2</text>
<text x="201.8" y="145.4">R3</text>
<text x="256.4" y="153">R7</text>
<text x="286.9" y="154.2">CN7</text>
<text x="96.1" y="159.3">3V3</text>
<text x="43.1" y="166.9">U4</text>
<text x="248.8" y="164.4">C10</text>
<text x="13.5" y="173.3">3V3</text>
<text x="20.4" y="173.3">5V</text>
<text x="98.9" y="173.3">R9</text>
<text x="109.3" y="172">5V</text>
<text x="96.4" y="178.4">R10</text>
<text x="121.8" y="177.1">H6</text>
<text x="196.7" y="180.9">U3</text>
<text x="228.5" y="180.9">TEMP</text>
<text x="10" y="193.6">C2</text>
<text x="18.9" y="193.6">C3</text>
<text x="169.7" y="192.3">3V3</text>
<text x="178.9" y="202.5">C4</text>
<text x="57.2" y="213.9">5V</text>
<text x="88.8" y="221.6">U7</text>
<text x="120.2" y="216.5">3V3</text>
<text x="132.9" y="217.7">3V3</text>
<text x="46.9" y="222.8">C5</text>
<text x="60.8" y="226.6">D2</text>
<text x="124.3" y="227.9">R12</text>
<text x="137" y="225.4">R11</text>
<text x="171.3" y="229.2">U6</text>
<text x="63.4" y="235.5">Q5</text>
<text x="39.2" y="245.7">C12</text>
<text x="49.4" y="249.5">R5</text>
<text x="1.1" y="300.3">1</text>
<text x="1.1" y="302.3">1</text>
</g>
<g font-size="1.8" fill="#a00000">
<text x="214.6" y="35.6">充放电一体模块</text>
<text x="53.2" y="197.4">ESP32C3</text>
</g>
<g font-size="1.8" fill="#00f">
<text x="276.7" y="31.1">WAFER-XH254WZ-2AH</text>
<text x="242.4" y="43.8">PWR</text>
<text x="253.9" y="53.9">100nF</text>
<text x="49.4" y="108.5">100nF</text>
<text x="27.8" y="117.4">10K</text>
<text x="65.9" y="114.9">WAFER-XH254WZ-2AH</text>
<text x="110.4" y="120">100nF</text>
<text x="203.1" y="117.4">100nF</text>
<text x="20.2" y="122.5">STOP</text>
<text x="223.4" y="125">PH-2AW</text>
<text x="129.4" y="127.6">WAFER-XH254WZ-2A</text>
<text x="237.4" y="128.8">LED1</text>
<text x="286.9" y="126.3">HC-1.25-2PWT</text>
<text x="46.9" y="133.9">10K</text>
<text x="83.7" y="135.2">PRE</text>
<text x="175.1" y="136.5">HEAT</text>
<text x="255.1" y="132.7">5K</text>
<text x="98.9" y="142.8">100nF</text>
<text x="248.8" y="142.8">100nF</text>
<text x="110.4" y="146.6">10K</text>
<text x="191.6" y="144.1">100nF</text>
<text x="201.8" y="147.9">10K</text>
<text x="237.4" y="154.2">LED2</text>
<text x="286.9" y="154.2">HC-1.25-2PWT</text>
<text x="256.4" y="158.1">5K</text>
<text x="248.8" y="166.9">100nF</text>
<text x="30.4" y="172">LED2</text>
<text x="78.6" y="172">DOWN</text>
<text x="30.4" y="179.6">LED1</text>
<text x="30.4" y="177.1">PRE</text>
<text x="30.4" y="174.6">HEAT</text>
<text x="78.6" y="179.6">SCL</text>
<text x="78.6" y="177.1">STOP</text>
<text x="78.6" y="174.6">UP</text>
<text x="98.9" y="175.8">4.7K</text>
<text x="30.4" y="182.2">SCK</text>
<text x="78.6" y="184.7">SS</text>
<text x="78.6" y="182.2">SDA</text>
<text x="96.4" y="180.9">4.7K</text>
<text x="112.9" y="184.7">SDA</text>
<text x="115.4" y="182.2">SCL</text>
<text x="177.7" y="186">SO</text>
<text x="177.7" y="183.5">SCK</text>
<text x="78.6" y="187.3">SO</text>
<text x="78.6" y="189.8">BUZ</text>
<text x="177.7" y="188.5">SS</text>
<text x="227.9" y="191.6" transform="rotate(-90 227.9 191.6)">MX128-2.54-02P-GN01-Cu-Y-A</text>
<text x="12.6" y="197.4">100nF</text>
<text x="21.5" y="197.4">100nF</text>
<text x="196.7" y="201.2">MAX31855KASA+T</text>
<text x="178.9" y="205">100nF</text>
<text x="49.4" y="226.6">100nF</text>
<text x="137" y="227.9">10K</text>
<text x="60.8" y="229.2">1N4148W-7-F-CN</text>
<text x="124.3" y="230.4">10K</text>
<text x="82.4" y="234.3">2.731kHz</text>
<text x="142.1" y="239.3">DOWN</text>
<text x="142.1" y="234.3">PWR</text>
<text x="142.1" y="236.8">UP</text>
<text x="172.6" y="235.5">WAFER-GH1.25-4PWB</text>
<text x="22.7" y="240.6">BUZ</text>
<text x="39.2" y="248.2">100nF</text>
<text x="49.4" y="252">10K</text>
</g>
</svg>
